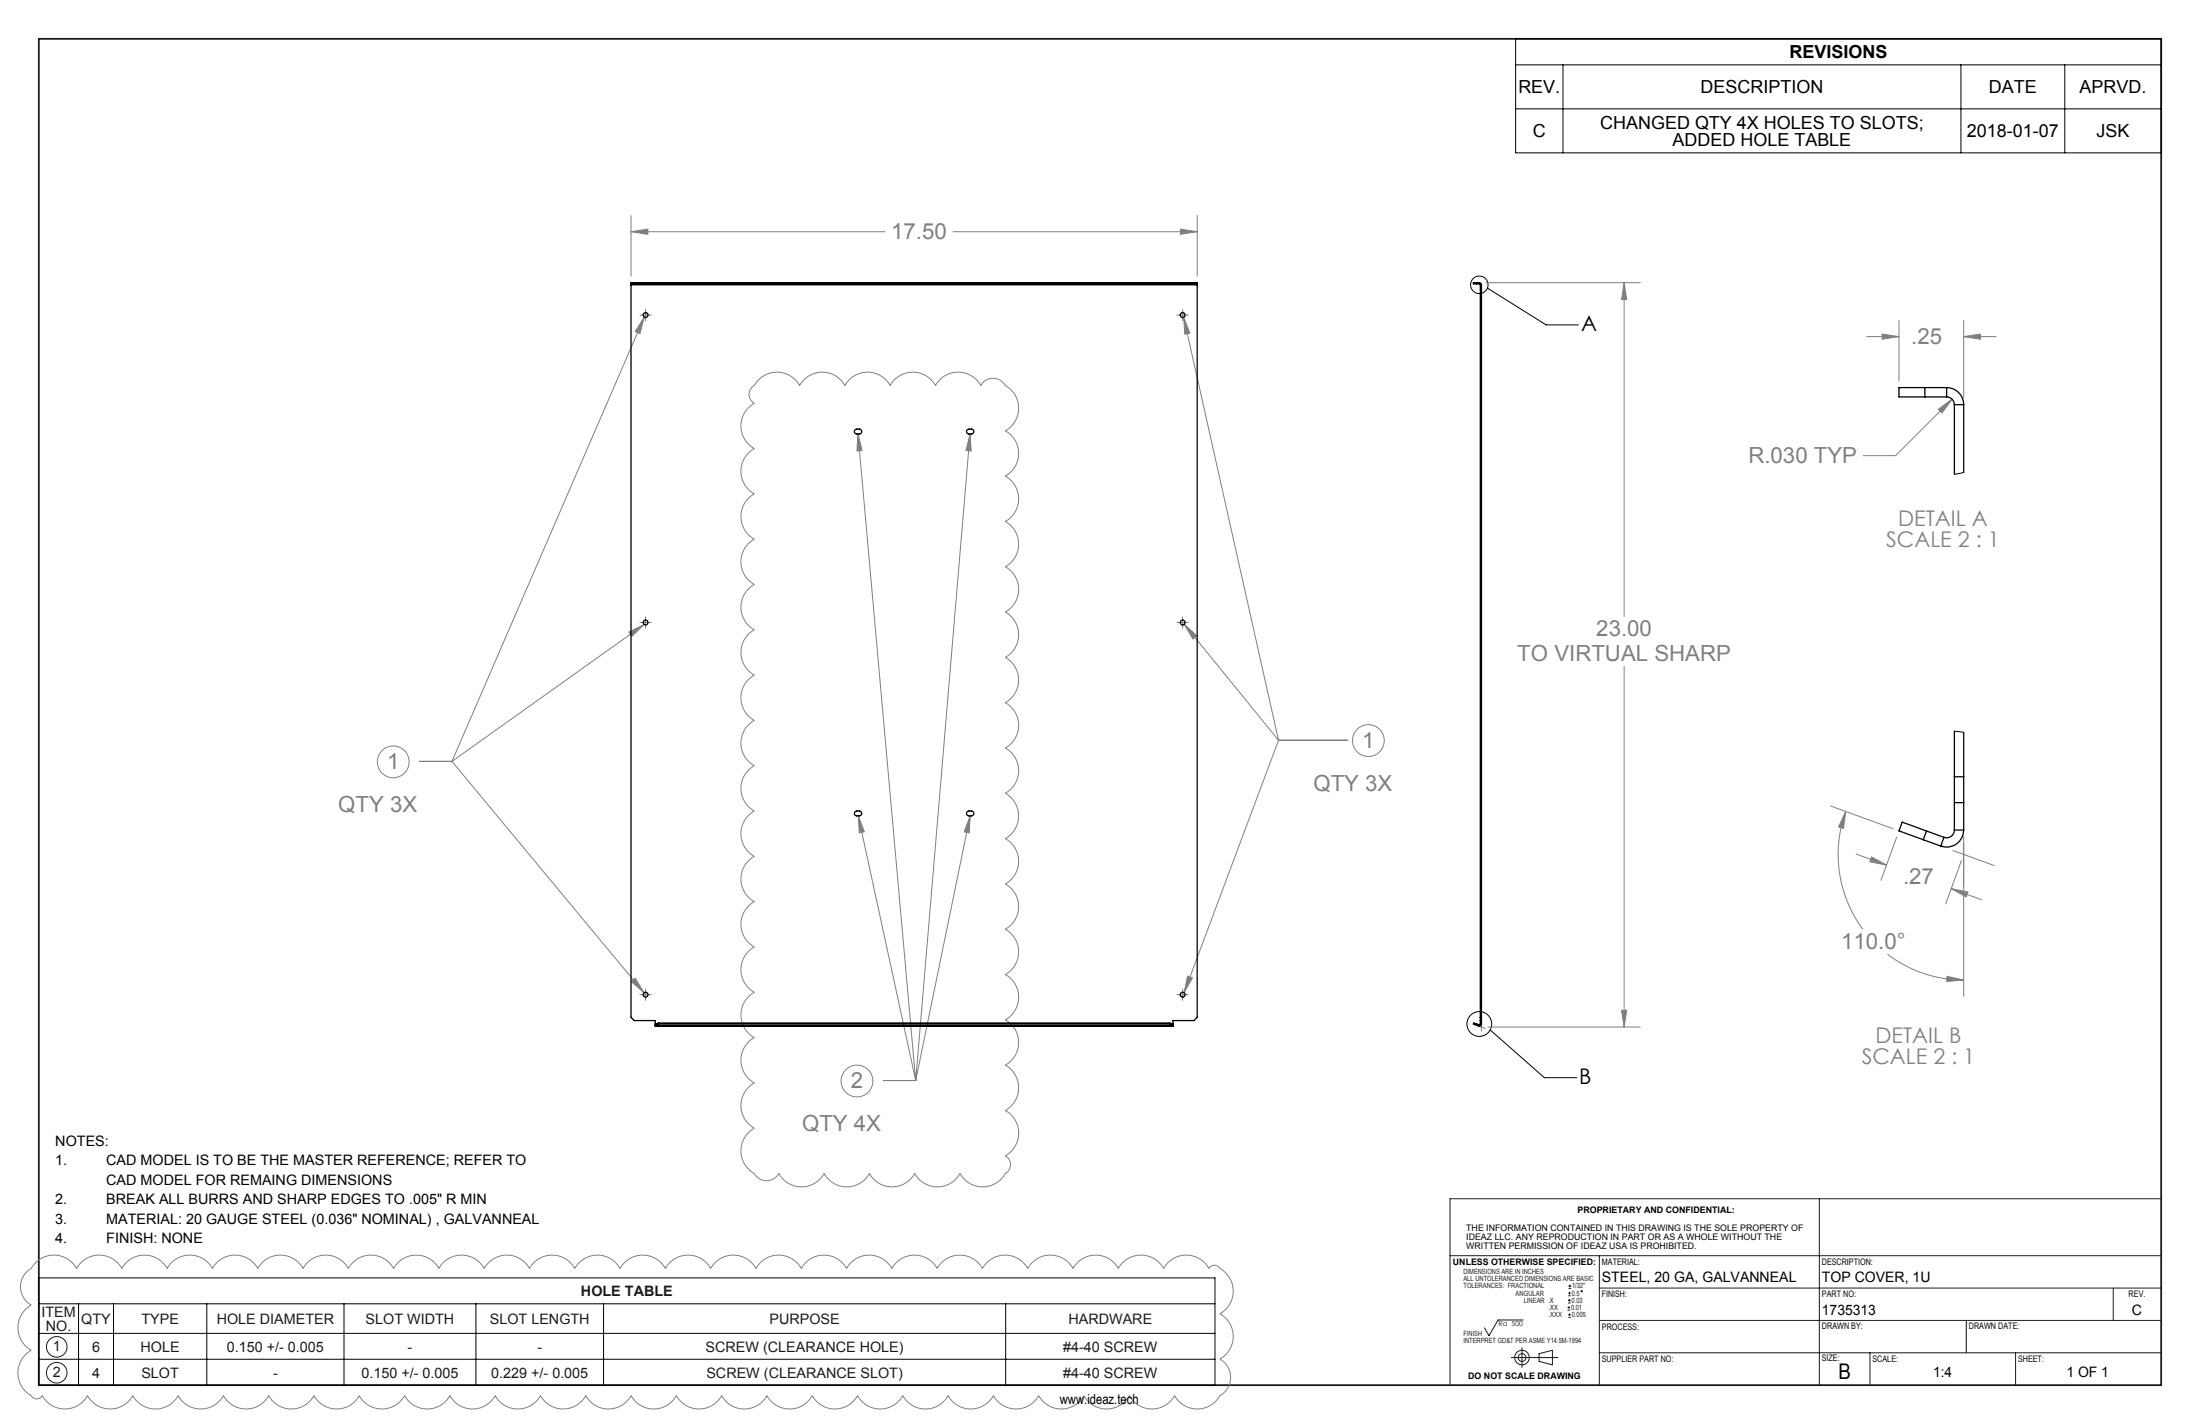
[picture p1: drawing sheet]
<svg xmlns="http://www.w3.org/2000/svg" width="432mm" height="279mm" viewBox="0 0 432 279" stroke-linecap="round" stroke-linejoin="round" font-family="sans-serif">
<g fill="none" stroke="#191924" stroke-width=".2">
<path d="M357.1 235.2v36.6M424.1 235.2h-139.5v36.6M284.6 246.4h139.6M298.9 259h-4.9l-1.7 3.1-.9-1.6M307.7 257.1h.5M307.7 256.6h.5M307.8 255.7h.5M307.8 255.1h.5M307.8 258.5h.5M307.8 258h.5M307.8 254.2h.5M307.8 253.7h.5"/>
<path d="M307.9 252.8h.5M307.9 252.3h.5M307.9 256.3v.5M308 254.9v.5M308.1 257.7v.5M308.1 253.5v.5M308.1 252.1v.5M313.9 252.7h110.3M313.9 246.4v25.4M313.9 259.1h110.2M414.8 252.7v6.4M296.6 266.4h9.2"/>
<path d="M298.7 264.4v3.9M302.1 265.6l2.6-.7v2.9l-2.6-.7zM313.9 265.4h110.3M367 265.4v6.4M395.6 265.4v6.4"/>
<circle cx="310.4" cy="253.3" r=".13"/>
<circle cx="11.1" cy="264.3" r="2.02"/>
<circle cx="11.1" cy="269.3" r="2.02"/>
<circle cx="298.7" cy="266.4" r="1.43"/>
<circle cx="298.7" cy="266.4" r=".76"/>
</g>
<g fill="none" stroke="#000" stroke-width=".2">
<path d="M297.5 7.6h126.7v22.4h-126.7zM297.5 12.7h126.7M306.8 12.7v17.3M384.9 12.7v17.3M405.3 12.7v17.3M297.5 21.4h126.7M291.9 56.5l11.6 7.2h6.3M292.5 202.1l10.6 9.4h6.4M7.6 250.7h230.9v21.1h-230.9zM7.6 255.8h230.9M15.4 255.8v16M22.3 255.8v16"/>
<path d="M40.6 255.8v16M67.5 255.8v16M93.4 255.8v16M118.5 255.8v16M197.4 255.8v16M385.9 259.1v6.3M7.6 261.6h230.9M7.6 266.7h230.9"/>
<circle cx="290.4" cy="55.9" r="1.72"/>
<circle cx="290.4" cy="200.9" r="2.43"/>
</g>
<path d="M7.6 7.6h416.6v264.2h-416.6z" fill="none" stroke="#191924" stroke-width=".35"/>
<g fill="none" stroke="#808080" stroke-width=".2">
<path d="M123.9 45.5l3.3-.5v1zM123.9 42.3v11.9M123.9 45.5h49.8M187.1 45.5h47.9M231.7 45l3.3 .5-3.3 .5zM235 42.3v11.9M291.6 55.5h30.3M318.8 55.5v65.5M318.8 55.5l.5 3.3h-1zM125.6 61.8h2.2M126.5 62.2l-.9 3.2-.9-.4zM126.5 62.2l-37.8 87.2"/>
<path d="M126.7 60.7v2.2M148.8 74.6a5.1 5.1 0 0 1 8.1 1 5.1 5.1 0 0 1 8.9 0 5.1 5.1 0 0 1 8.9 0 5.1 5.1 0 0 1 8.9 0 5.1 5.1 0 0 1 8.9 0 2.75 2.75 0 0 1 4.8 0 5.1 5.1 0 0 1 0 8.9 5.1 5.1 0 0 1 0 8.9 5.1 5.1 0 0 1 0 8.9 5.1 5.1 0 0 1 0 8.9 5.1 5.1 0 0 1 0 8.9 5.1 5.1 0 0 1 0 8.9 5.1 5.1 0 0 1 0 8.9 5.1 5.1 0 0 1 0 8.9 5.1 5.1 0 0 1 0 8.9 5.1 5.1 0 0 1 0 8.8 5.1 5.1 0 0 1 0 8.9 5.1 5.1 0 0 1 0 8.9 5.1 5.1 0 0 1 0 8.9 5.1 5.1 0 0 1 0 8.9 5.1 5.1 0 0 1 0 8.9 5.1 5.1 0 0 1 0 8.9 5.1 5.1 0 0 1 0 8.9 1.99 1.99 0 0 1 0 3.5 5.1 5.1 0 0 1-8.9 0 5.1 5.1 0 0 1-8.9 0 5.1 5.1 0 0 1-8.9 0 5.1 5.1 0 0 1-8.8 0 5.1 5.1 0 0 1-8.9 0 2.75 2.75 0 0 1-4.9 0 5.1 5.1 0 0 1 0-8.9 5.1 5.1 0 0 1 0-8.9 5.1 5.1 0 0 1 0-8.9 5.1 5.1 0 0 1 0-8.9 5.1 5.1 0 0 1 0-8.9 5.1 5.1 0 0 1 0-8.9 5.1 5.1 0 0 1 0-8.9 5.1 5.1 0 0 1 0-8.9 5.1 5.1 0 0 1 0-8.9 5.1 5.1 0 0 1 0-8.8 5.1 5.1 0 0 1 0-8.9 5.1 5.1 0 0 1 0-8.9 5.1 5.1 0 0 1 0-8.9 5.1 5.1 0 0 1 0-8.9 5.1 5.1 0 0 1 0-8.9 5.1 5.1 0 0 1 0-8.9 5.1 5.1 0 0 1 0-8.9 1.99 1.99 0 0 1 0-3.5zM231 61.8h2.2M232.1 60.7v2.2M232.3 62.2l1.2 3.2-1 .2zM232.3 62.2l18.6 83.1M366.4 66h6.3M369.4 65.5l3.3 .5-3.3 .6zM372.7 62.9v11.9M383.1 78.3l-11 11.1h-6.4M385.4 66l3.3-.5v1.1zM385.4 62.9v15.2"/>
<path d="M385.4 66h6.4M168.4 85.2l11.3 126.8M168.4 85.2l.8 3.2-1 .1zM190.4 85.2l-10.7 126.8M190.4 85.2l.2 3.3-1-.1zM380.4 80.3l2.7-2-1.9 2.7zM123.4 124l3-1.5-2.4 2.4zM125.6 122.1h2.2M126.4 122.5l-37.7 26.9M126.7 121v2.3M231 122.1h2.2M232.1 121v2.3"/>
<path d="M232.4 122.5l2.5 2.2-.8 .7zM232.4 122.5l18.5 22.8M318.8 130.7v70.8M82.4 149.4h6.3M88.7 149.4l37.7 45.4M250.9 145.3h13.6M250.9 145.3l-18.5 49.5M359.3 158.1l12.2 4.5M362.3 159.2l-.5 3.3-.9-.3zM362.3 159.2a24.6 24.6 0 0 0 3.3 23.2M168.5 160.1l1.1 3.1-.9 .2zM168.5 160.1l11.2 51.9"/>
<path d="M190.4 160.1l-.2 3.3-1-.2zM190.4 160.1l-10.7 51.9M364.3 167.6l6 2.1M367.3 168.1l3 1.6-3.3-.6zM372.3 164.2l-3.1 8.5M383 174.4l5.9 2.1M383 174.4l3.3 .6-.4 1zM383.3 166.9l8.1 2.9M385 168.8l-3.1 8.5M385.4 164.1v31.4M123.9 192.6l.8-.7 1.7 2.9zM125.6 195.2h2.2"/>
<path d="M126.7 194.1v2.2M231 195.2h2.2M232.1 194.1v2.2M233.1 191.5l.9 .4-1.6 2.9zM318.3 198.2h1l-.5 3.3zM370.5 187.2a24.6 24.6 0 0 0 14.9 5.1M382.2 191.6l3.2 .7-3.3 .3zM173.4 212h6.3M290.1 201.3l1.4 .5M290.8 201.2v1.1M292 201.5h29.9M6.9 247.8a5.1 5.1 0 0 1 8.1 1.1 5.1 5.1 0 0 1 8.9 0 5.1 5.1 0 0 1 8.9 0 5.1 5.1 0 0 1 8.9 0 5.1 5.1 0 0 1 8.9 0 5.1 5.1 0 0 1 8.9 0 5.1 5.1 0 0 1 8.9 0 5.1 5.1 0 0 1 8.9 0 5.1 5.1 0 0 1 8.8 0 5.1 5.1 0 0 1 8.9 0 5.1 5.1 0 0 1 8.9 0 5.1 5.1 0 0 1 8.9 0 5.1 5.1 0 0 1 8.9 0 5.1 5.1 0 0 1 8.9 0 5.1 5.1 0 0 1 8.9 0 5.1 5.1 0 0 1 8.9 0 5.1 5.1 0 0 1 8.9 0 5.1 5.1 0 0 1 8.9 0 5.1 5.1 0 0 1 8.8 0 5.1 5.1 0 0 1 8.9 0 5.1 5.1 0 0 1 8.9 0 5.1 5.1 0 0 1 8.9 0 5.1 5.1 0 0 1 8.9 0 5.1 5.1 0 0 1 8.9 0 5.1 5.1 0 0 1 8.9 0 5.1 5.1 0 0 1 8.9 0 1.23 1.23 0 0 1 2.1 0 5.1 5.1 0 0 1 0 8.9 5.1 5.1 0 0 1 0 8.9 4.1 4.1 0 0 1 0 7.1 5.1 5.1 0 0 1-8.9 0 5.1 5.1 0 0 1-8.9 0 5.1 5.1 0 0 1-8.8 0 5.1 5.1 0 0 1-8.9 0 5.1 5.1 0 0 1-8.9 0 5.1 5.1 0 0 1-8.9 0 5.1 5.1 0 0 1-8.9 0 5.1 5.1 0 0 1-8.9 0 5.1 5.1 0 0 1-8.9 0 5.1 5.1 0 0 1-8.9 0 5.1 5.1 0 0 1-8.9 0 5.1 5.1 0 0 1-8.9 0 5.1 5.1 0 0 1-8.8 0 5.1 5.1 0 0 1-8.9 0 5.1 5.1 0 0 1-8.9 0 5.1 5.1 0 0 1-8.9 0 5.1 5.1 0 0 1-8.9 0 5.1 5.1 0 0 1-8.9 0 5.1 5.1 0 0 1-8.9 0 5.1 5.1 0 0 1-8.9 0 5.1 5.1 0 0 1-8.9 0 5.1 5.1 0 0 1-8.9 0 5.1 5.1 0 0 1-8.8 0 5.1 5.1 0 0 1-8.9 0 5.1 5.1 0 0 1-8.9 0 5.1 5.1 0 0 1-8.9 0 1.23 1.23 0 0 1-2.2 0 5.1 5.1 0 0 1 0-8.9 5.1 5.1 0 0 1 0-8.8 4.1 4.1 0 0 1 0-7.2z"/>
<circle cx="77.2" cy="149.5" r="3.1"/>
<circle cx="268.6" cy="145.3" r="3.1"/>
<circle cx="168.2" cy="212.1" r="3.1"/>
</g>
<g fill="#808080">
<path d="M123.4 124l3-1.5-2.4 2.4zM123.9 192.6l.8-.7 1.7 2.9zM126.5 62.2l-.9 3.2-.9-.4zM232.4 122.5l2.5 2.2-.8 .7zM233.1 191.5l.9 .4-1.6 2.9zM232.3 62.2l1.2 3.2-1 .2zM190.4 85.2l.2 3.3-1-.1zM190.4 160.1l-.2 3.3-1-.2zM168.4 85.2l.8 3.2-1 .1zM168.5 160.1l1.1 3.1-.9 .2z"/>
<path d="M318.3 198.2h1l-.5 3.3zM318.8 55.5l.5 3.3h-1zM383 174.4l3.3 .6-.4 1zM367.3 168.1l3 1.6-3.3-.6z"/>
<path d="M123.9 45.5l3.3-.5v1zM231.7 45l3.3 .5-3.3 .5zM362.3 159.2l-.5 3.3-.9-.3zM382.2 191.6l3.2 .7-3.3 .3zM369.4 65.5l3.3 .5-3.3 .6zM385.4 66l3.3-.5v1.1zM380.4 80.3l.8 .7 1.9-2.7z"/>
</g>
<g fill="none" stroke="#000" stroke-width=".25">
<path d="M123.9 55.7v.2M123.9 55.7h111.1M123.9 55.7v-.2h111.1v.2M123.9 55.9v143.7l.6 .6h4.1v1.1M123.9 55.9h111.1M124.5 55.5v.2M234.3 55.5v.2M235 55.7v.2M235 55.9v143.7l-.7 .6h-4.1v1.1M289.8 55.5v.2M290.4 55.5l.2 .1 .2 .3M290.4 55.7l.1 .2"/>
<path d="M290.4 55.5h-1.2v.2h1.2M290.4 55.5v.2M290.5 55.9v145M290.5 55.9h.3M290.8 55.9v145M377.8 76v1.9M382.1 76a3.4 3.4 0 0 1 3.3 3.4M382.1 77.9a1.52 1.52 0 0 1 1.5 1.5M382.1 76h-9.4v1.9h9.4M382.1 76v1.9M383.6 79.4v13.6M383.6 79.4h1.8"/>
<path d="M385.4 79.4v13.3M167.8 84.3l.9-.1a.48 .48 0 0 1 .4 .5 .48 .48 0 0 1-.4 .5l-.9-.2-.1-.3zM189.8 84.3l.9-.1a.48 .48 0 0 1 .4 .5 .48 .48 0 0 1-.4 .5l-.9-.2-.1-.3zM167.8 159.3l.9-.2a.48 .48 0 0 1 .4 .5 .48 .48 0 0 1-.4 .5l-.9-.2-.1-.3zM189.8 159.3l.9-.2a.48 .48 0 0 1 .4 .5 .48 .48 0 0 1-.4 .5l-.9-.2-.1-.3zM383.6 152.4h1.8M383.6 157.5h1.8M383.6 143.5v19.4M385.4 143.7v19.2M378.1 163l-.6 1.8M381.5 164.3l-8.2-3-.6 1.7 8.2 3M381.5 164.3l-.6 1.7"/>
<path d="M383.6 162.9a1.52 1.52 0 0 1-2.1 1.4M383.6 162.9h1.8M385.4 162.9a3.4 3.4 0 0 1-4.5 3.1M290.5 199.6h.3M128.6 201.3h.1M128.6 201.3h101.6M129.3 200.7l-.6 .2M129.3 200.9h100.3M129.3 200.9l-.7 .3M129.3 200.7v.2M129.3 200.7h100.3M229.6 200.7l.5 .2"/>
<path d="M229.6 200.9l.6 .3M229.6 200.7v.2M230.2 201.3h.1M289.9 200.9l-.1 .3M290.3 201.1l-1-.4-.1 .2 1 .4M290.3 201.1l-.1 .2M290.5 200.9l-.2 .2M290.5 200.2h.3M290.5 200.9h.3M290.8 200.9a.42 .42 0 0 1-.6 .4"/>
<circle cx="126.7" cy="61.8" r=".48"/>
<circle cx="232.1" cy="61.8" r=".48"/>
<circle cx="126.7" cy="122.1" r=".48"/>
<circle cx="232.1" cy="122.1" r=".48"/>
<circle cx="126.7" cy="195.2" r=".48"/>
<circle cx="232.1" cy="195.2" r=".48"/>
</g>
<path d="M385.4 92.7l-1.8 .3M383.6 143.5l1.8 .2" fill="none" stroke="#000" stroke-width=".2"/>
<g font-size="4.4" fill="#808080">
<text x="174.9" y="46.9">17.50</text>
<text x="375.1" y="67.5">.25</text>
<text x="343.2" y="90.9">R.030 TYP</text>
<text x="313.3" y="124.9">23.00</text>
<text x="297.8" y="129.7">TO VIRTUAL SHARP</text>
<text x="267.4" y="146.7">1</text>
<text x="76" y="150.8">1</text>
<text x="257.8" y="155.1">QTY 3X</text>
<text x="66.4" y="159.3">QTY 3X</text>
<text x="373.5" y="173.5">.27</text>
<text x="361.4" y="186.2">110.0°</text>
<text x="167" y="213.5">2</text>
<text x="157.4" y="221.9">QTY 4X</text>
</g>
<g font-size="4.2">
<text x="310.3" y="64.9">A</text>
<text x="310" y="212.6">B</text>
<text x="360.8" y="270.7">B</text>
</g>
<g font-size="4.2" fill="#808080">
<text x="370.2" y="107.4">SCALE 2 : 1</text>
<text x="372.6" y="103.2">DETAIL A</text>
<text x="365.4" y="208.8">SCALE 2 : 1</text>
<text x="368.1" y="204.6">DETAIL B</text>
</g>
<g font-size="3.5">
<text x="351.2" y="11.5">REVISIONS</text>
<text x="298" y="18.3">REV.</text>
<text x="333.8" y="18.3">DESCRIPTION</text>
<text x="390.4" y="18.3">DATE</text>
<text x="408.2" y="18.3">APRVD.</text>
<text x="300.8" y="27">C</text>
<text x="314.1" y="25.2">CHANGED QTY 4X HOLES TO SLOTS;</text>
<text x="328.3" y="28.7">ADDED HOLE TABLE</text>
<text x="386" y="27">2018-01-07</text>
<text x="411.5" y="27">JSK</text>
</g>
<g font-size="2.8">
<text x="10.9" y="224.8">NOTES:</text>
<text x="10.9" y="228.6">1.</text>
<text x="20.9" y="228.6">CAD MODEL IS TO BE THE MASTER REFERENCE; REFER TO</text>
<text x="20.9" y="232.5">CAD MODEL FOR REMAING DIMENSIONS</text>
<text x="10.9" y="236.3">2.</text>
<text x="20.9" y="236.3">BREAK ALL BURRS AND SHARP EDGES TO .005&quot; R MIN</text>
<text x="10.9" y="240.1">3.</text>
<text x="10.9" y="243.9">4.</text>
<text x="20.9" y="240.1">MATERIAL: 20 GAUGE STEEL (0.036&quot; NOMINAL) , GALVANNEAL</text>
<text x="20.9" y="243.9">FINISH: NONE</text>
<text x="314.4" y="251.4">STEEL, 20 GA, GALVANNEAL</text>
<text x="357.6" y="251.4">TOP COVER, 1U</text>
<text x="357.6" y="258">1735313</text>
<text x="418.4" y="258">C</text>
<text x="379.4" y="270.1">1:4</text>
<text x="405.6" y="270.1">1 OF 1</text>
</g>
<g font-size="2.8" fill="#191924">
<text x="114" y="254.3">HOLE TABLE</text>
<text x="8.2" y="258.4">ITEM</text>
<text x="9" y="261.2">NO.</text>
<text x="16" y="259.8">QTY</text>
<text x="27.8" y="259.8">TYPE</text>
<text x="42.5" y="259.8">HOLE DIAMETER</text>
<text x="71.8" y="259.8">SLOT WIDTH</text>
<text x="96.1" y="259.8">SLOT LENGTH</text>
<text x="151" y="259.8">PURPOSE</text>
<text x="209.7" y="259.8">HARDWARE</text>
<text x="10.4" y="265.1">1</text>
<text x="18.1" y="265.2">6</text>
<text x="27.6" y="265.2">HOLE</text>
<text x="44.5" y="265.2">0.150 +/- 0.005</text>
<text x="80" y="265.2">-</text>
<text x="105.5" y="265.2">-</text>
<text x="138.5" y="265.2">SCREW (CLEARANCE HOLE)</text>
<text x="208.7" y="265.2">#4-40 SCREW</text>
<text x="10.4" y="270.2">2</text>
<text x="18.1" y="270.3">4</text>
<text x="27.8" y="270.3">SLOT</text>
<text x="53.6" y="270.3">-</text>
<text x="70.9" y="270.3">0.150 +/- 0.005</text>
<text x="96.4" y="270.3">0.229 +/- 0.005</text>
<text x="138.6" y="270.3">SCREW (CLEARANCE SLOT)</text>
<text x="208.7" y="270.3">#4-40 SCREW</text>
</g>
<text font-size="2.7" x="208" y="275.4">www.ideaz.tech</text>
<g font-size="1.8">
<text x="309.6" y="238">PROPRIETARY AND CONFIDENTIAL:</text>
<text x="287.8" y="241.5">THE INFORMATION CONTAINED IN THIS DRAWING IS THE SOLE PROPERTY OF</text>
<text x="287.8" y="243.3">IDEAZ LLC. ANY REPRODUCTION IN PART OR AS A WHOLE WITHOUT THE</text>
<text x="287.8" y="245">WRITTEN PERMISSION OF IDEAZ USA IS PROHIBITED.</text>
<text x="285.2" y="248.2">UNLESS OTHERWISE SPECIFIED:</text>
<text x="314.4" y="248.2">MATERIAL:</text>
<text x="357.6" y="248.2">DESCRIPTION:</text>
<text x="314.4" y="254.5">FINISH:</text>
<text x="357.6" y="254.5">PART NO:</text>
<text x="417.8" y="254.5">REV.</text>
<text x="314.4" y="260.9">PROCESS:</text>
<text x="357.6" y="260.8">DRAWN BY:</text>
<text x="386.4" y="260.8">DRAWN DATE:</text>
<text x="314.4" y="267.2">SUPPLIER PART NO:</text>
<text x="357.6" y="267">SIZE:</text>
<text x="367.5" y="267.2">SCALE:</text>
<text x="396.1" y="267.2">SHEET:</text>
<text x="288.2" y="270.5">DO NOT SCALE DRAWING</text>
</g>
<g font-size="1.4" fill="#191924">
<text x="287.2" y="250">DIMENSIONS ARE IN INCHES</text>
<text x="287.2" y="251.4">ALL UNTOLERANCED DIMENSIONS ARE BASIC</text>
<text x="287.2" y="252.8">TOLERANCES: FRACTIONAL</text>
<text x="297.5" y="254.2">ANGULAR</text>
<text x="299.1" y="255.6">LINEAR .X</text>
<text x="303.9" y="257">.XX</text>
<text x="308.4" y="257">0.01</text>
<text x="308.5" y="255.6">0.03</text>
<text x="308.5" y="254.2">0.5</text>
<text x="308.5" y="252.8">1/32&quot;</text>
<text x="287.2" y="263.5">INTERPRET GD&amp;T PER ASME Y14.5M-1994</text>
<text x="287.2" y="262.1">FINISH</text>
<text x="294.1" y="260.2">Ra 500</text>
<text x="303.9" y="258.4">.XXX</text>
<text x="308.5" y="258.4">0.005</text>
</g>
</svg>
